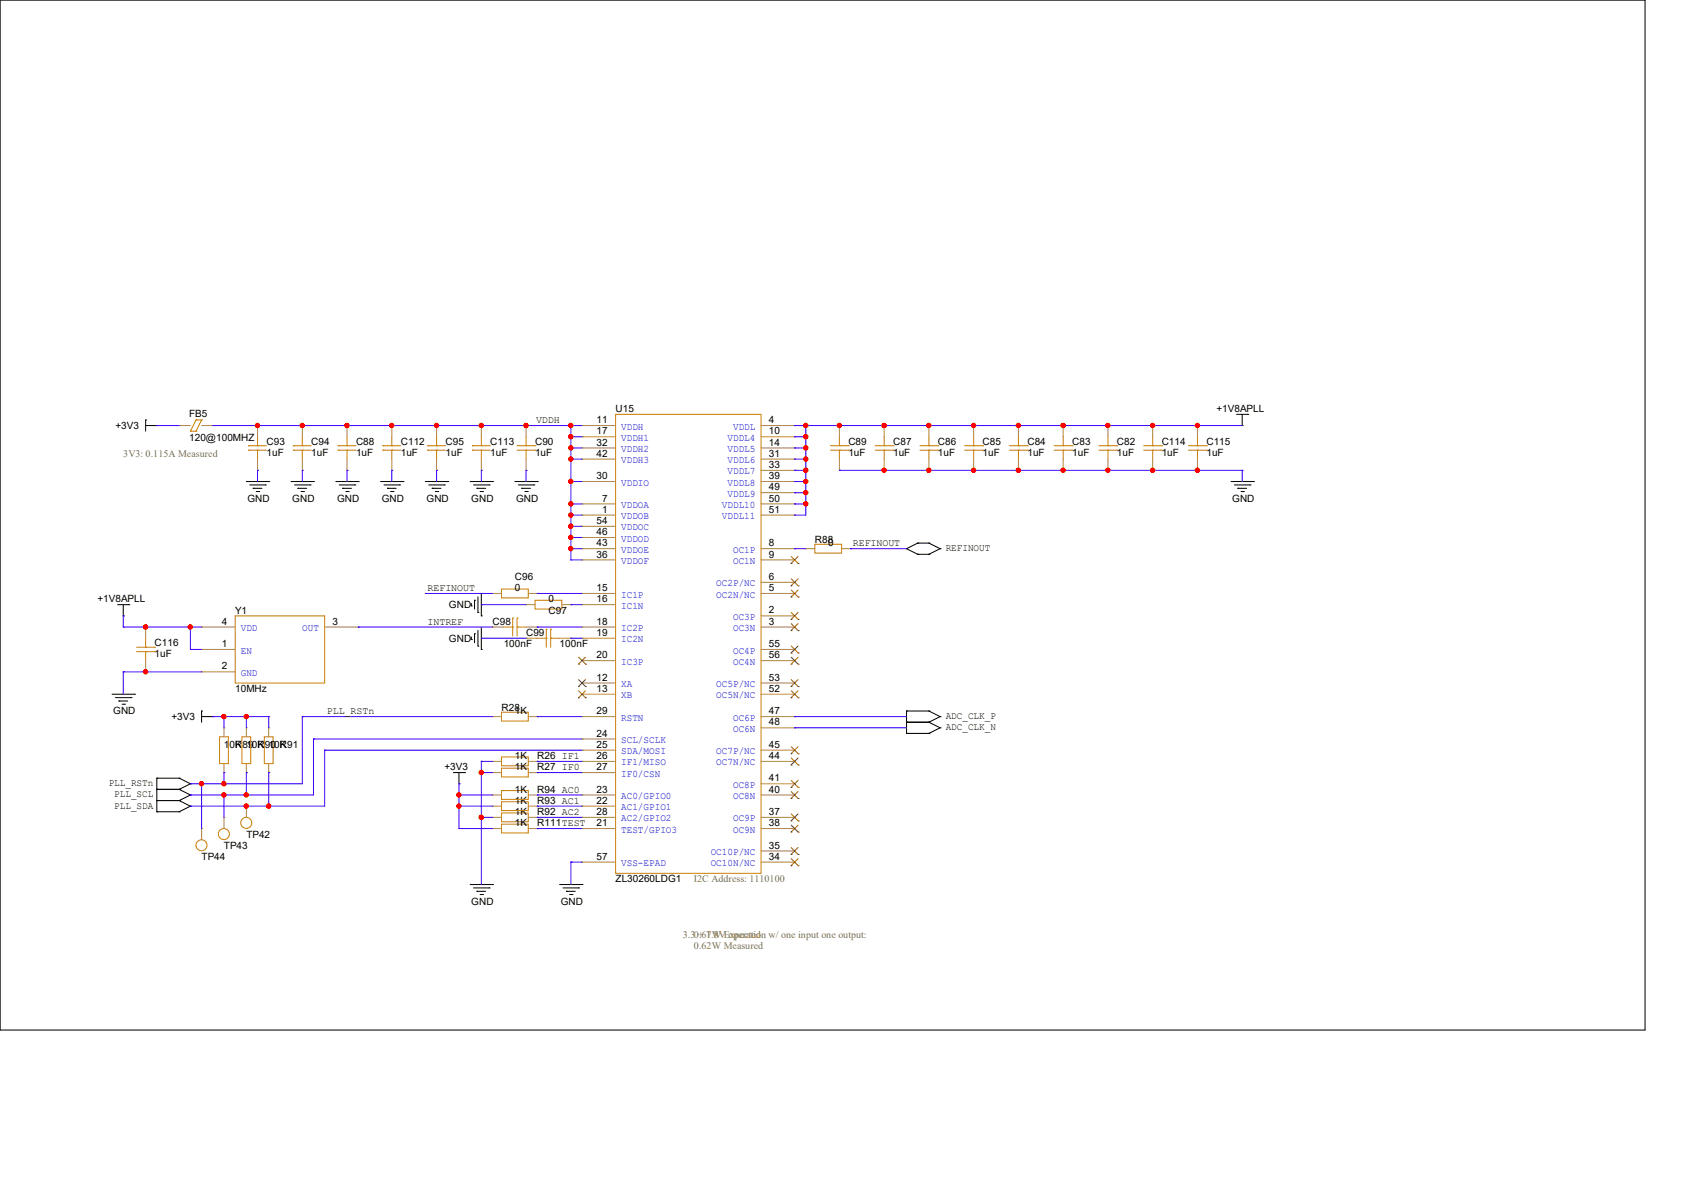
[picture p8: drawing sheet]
<svg xmlns="http://www.w3.org/2000/svg" width="420mm" height="297mm" viewBox="0 0 420 297" stroke-linecap="round" stroke-linejoin="round" font-family="sans-serif">
<g fill="none" stroke="#000" stroke-width=".25">
<path d="M0 0h410.8v257.1h-410.8zM36.4 104.8h.1M36.4 106.2h2.8M36.4 104.8v2.8M39.2 106.2h.1M308.8 103.4h2.8M310.2 106.2h.1M310.2 103.4v2.8M311.6 103.4h.1M61.5 120.2h5.6M62.4 121h3.9M63.2 121.9h.1"/>
<path d="M63.2 121.9h2.2M64 122.7h.6M64.6 122.7h.1M66.3 121h.1M67.1 120.2h.1M72.7 120.2h5.6M73.5 121h3.9M74.4 121.9h.1M74.4 121.9h2.2M75.2 122.7h.6M75.8 122.7h.1M77.4 121h.1"/>
<path d="M78.3 120.2h.1M83.9 120.2h5.6M84.7 121h3.9M85.6 121.9h.1M85.6 121.9h2.2M86.4 122.7h.6M87 122.7h.1M88.6 121h.1M89.5 120.2h.1M95 120.2h5.6M95.9 121h3.9M96.7 121.9h.1"/>
<path d="M96.7 121.9h2.2M97.5 122.7h.6M98.1 122.7h.1M99.8 121h.1M100.6 120.2h.1M106.2 120.2h5.6M107.1 121h3.9M107.9 121.9h.1M107.9 121.9h2.2M108.7 122.7h.6M109.3 122.7h.1M111 121h.1"/>
<path d="M111.8 120.2h.1M117.4 120.2h5.6M118.2 121h3.9M119.1 121.9h.1M119.1 121.9h2.2M119.9 122.7h.6M120.5 122.7h.1M122.1 121h.1M123 120.2h.1M128.6 120.2h5.6M129.4 121h3.9M130.3 121.9h.1"/>
<path d="M130.3 121.9h2.2M131.1 122.7h.6M131.7 122.7h.1M133.3 121h.1M134.2 120.2h.1M226.4 136.9h.1M226.4 136.9l2.8 1.4M229.2 135.6h.1M229.2 138.3h.1M229.2 135.6l-2.8 1.3M229.2 135.6h2.7M229.2 138.3h2.7"/>
<path d="M231.9 135.6h.1M231.9 138.3h.1M231.9 135.6l2.8 1.3M234.7 136.9h.1M234.7 136.9l-2.8 1.4M307.4 120.2h5.6M308.2 121h3.9M309.1 121.9h.1M309.1 121.9h2.2M309.9 122.7h.6M310.5 122.7h.1M312.1 121h.1"/>
<path d="M313 120.2h.1M29.4 150.9h2.8M30.8 153.7h.1M30.8 150.9v2.8M32.2 150.9h.1M117.7 151.2h.1M117.7 159.6h.1M117.7 150.6v.6M117.7 159v.6M118.5 149.8h.1M118.5 158.2h.1M118.5 149.8v2.2"/>
<path d="M118.5 158.2v2.2M119.3 152.9h.1M119.3 149v3.9M119.3 157.4v3.8M120.2 153.7h.1M120.2 148.1v5.6M120.2 156.5v5.6M28 173.3h5.6M28.8 174.1h3.9M29.7 175h.1M29.7 175h2.2M30.5 175.8h.6"/>
<path d="M31.1 175.8h.1M32.7 174.1h.1M33.6 173.3h.1M50.3 177.5h.1M50.3 178.9h2.8M50.3 177.5v2.8M53.1 178.9h.1M119.3 161.2h.1M120.2 162.1h.1M226.4 177.5h.1M226.4 177.5h5.5M226.4 177.5v5.5"/>
<path d="M231.9 177.5h.1M231.9 177.5l2.8 1.4M234.7 178.9h.1M234.7 178.9l-2.8 1.4M39.2 197h.1M39.2 194.2h.1M39.2 199.8h.1M39.2 194.2h5.5M39.2 197h5.5M39.2 194.2v8.4M39.2 199.8h5.5M44.7 194.2h.1"/>
<path d="M44.7 197h.1M44.7 199.8h.1M44.7 194.2l2.8 1.4M44.7 197l2.8 1.4M44.7 199.8l2.8 1.4M47.5 195.6h.1M47.5 198.4h.1M47.5 195.6l-2.8 1.4M47.5 198.4l-2.8 1.4M113.2 192.8h2.8M114.6 195.6h.1M114.6 192.8v2.8"/>
<path d="M116 192.8h.1M226.4 180.3h.1M226.4 183h.1M226.4 180.3h5.5M226.4 183h5.5M231.9 180.3h.1M231.9 183h.1M231.9 180.3l2.8 1.4M234.7 181.7h.1M234.7 181.7l-2.8 1.3M39.2 202.6h.1M39.2 202.6h5.5"/>
<path d="M44.7 202.6h.1M47.5 201.2h.1M47.5 201.2l-2.8 1.4M117.4 220.8h5.6M118.2 221.6h3.9M119.1 222.5h.1M119.1 222.5h2.2M119.9 223.3h.6M120.5 223.3h.1M122.1 221.6h.1M123 220.8h.1M139.7 220.8h5.6"/>
<path d="M140.6 221.6h3.9M141.4 222.5h.1M141.4 222.5h2.2M142.2 223.3h.6M142.8 223.3h.1M144.5 221.6h.1M145.3 220.8h.1"/>
</g>
<g fill="none" stroke="#cc8006" stroke-width=".25">
<path d="M47.5 107.6h.1M47.5 107.6h1.4M48.9 107.6h.1M48.9 104.8h.1M48.9 104.8l-1.4 2.8M48.9 104.8h1.4M50.3 104.8h.1M50.3 104.8l-1.4 2.8M62.1 111.3h.1M62.1 112.4h.1M62.1 111.3h4.4M62.1 112.4h4.4"/>
<path d="M64.3 111.3h.1M64.3 112.4h.1M64.3 109v2.3M64.3 112.4v2.2M73.2 111.3h.1M73.2 112.4h.1M73.2 111.3h4.5M73.2 112.4h4.5M75.5 111.3h.1M75.5 112.4h.1M75.5 109v2.3M75.5 112.4v2.2"/>
<path d="M84.4 111.3h.1M84.4 112.4h.1M84.4 111.3h4.5M84.4 112.4h4.5M86.7 111.3h.1M86.7 112.4h.1M86.7 109v2.3M86.7 112.4v2.2M95.6 111.3h.1M95.6 112.4h.1M95.6 111.3h4.5M95.6 112.4h4.5"/>
<path d="M97.8 111.3h.1M97.8 112.4h.1M97.8 109v2.3M97.8 112.4v2.2M106.8 111.3h.1M106.8 112.4h.1M106.8 111.3h4.5M106.8 112.4h4.5M109 111.3h.1M109 112.4h.1M109 109v2.3M109 112.4v2.2"/>
<path d="M117.9 111.3h.1M117.9 112.4h.1M117.9 111.3h4.5M117.9 112.4h4.5M120.2 111.3h.1M120.2 112.4h.1M120.2 109v2.3M120.2 112.4v2.2M129.1 111.3h4.5M129.1 112.4h4.5M131.4 111.3h.1M131.4 112.4h.1"/>
<path d="M131.4 109v2.3M131.4 112.4v2.2M133.6 111.3h.1M133.6 112.4h.1M153.7 103.4h36.3v114.6h-36.3zM207.3 111.3h4.5M207.3 112.4h4.5M209.6 111.3h.1M209.6 112.4h.1M209.6 109v2.3M209.6 112.4v2.2M211.8 111.3h.1"/>
<path d="M211.8 112.4h.1M218.5 111.3h4.5M218.5 112.4h4.5M220.8 111.3h.1M220.8 112.4h.1M220.8 109v2.3M220.8 112.4v2.2M223 111.3h.1M223 112.4h.1M229.7 111.3h4.5M229.7 112.4h4.5M231.9 111.3h.1"/>
<path d="M231.9 112.4h.1M231.9 109v2.3M231.9 112.4v2.2M234.2 111.3h.1M234.2 112.4h.1M240.9 111.3h4.5M240.9 112.4h4.5M243.1 111.3h.1M243.1 112.4h.1M243.1 109v2.3M243.1 112.4v2.2M245.4 111.3h.1"/>
<path d="M245.4 112.4h.1M252.1 111.3h4.4M252.1 112.4h4.4M254.3 111.3h.1M254.3 112.4h.1M254.3 109v2.3M254.3 112.4v2.2M256.5 111.3h.1M256.5 112.4h.1M263.2 111.3h4.5M263.2 112.4h4.5M265.5 111.3h.1"/>
<path d="M265.5 112.4h.1M265.5 109v2.3M265.5 112.4v2.2M267.7 111.3h.1M267.7 112.4h.1M274.4 111.3h4.5M274.4 112.4h4.5M276.6 111.3h.1M276.6 112.4h.1M276.6 109v2.3M276.6 112.4v2.2M278.9 111.3h.1"/>
<path d="M278.9 112.4h.1M285.6 111.3h4.5M285.6 112.4h4.5M287.8 111.3h.1M287.8 112.4h.1M287.8 109v2.3M287.8 112.4v2.2M290.1 111.3h.1M290.1 112.4h.1M296.8 111.3h4.4M296.8 112.4h4.4M299 111.3h.1"/>
<path d="M299 112.4h.1M299 109v2.3M299 112.4v2.2M301.2 111.3h.1M301.2 112.4h.1M203.5 135.8h6.6v2.2h-6.6zM36.4 159.3v2.2M58.7 153.7h22.4v16.8h-22.4zM125.2 147h6.7v2.2h-6.7zM125.8 156.5h2.2M128 156.5h.1M128 154.3h.1"/>
<path d="M128 154.3v4.4M129.1 156.5h.1M129.1 154.3h.1M129.1 156.5h2.3M129.1 154.3v4.4M133.6 149.8h6.7v2.2h-6.7zM134.2 159.3h2.2M136.4 159.3h.1M136.4 157.1h.1M136.4 157.1v4.4M137.5 159.3h.1M137.5 157.1h.1"/>
<path d="M137.5 159.3h2.2M137.5 157.1v4.4M34.1 161.5h4.5M34.1 162.6h4.5M36.4 161.5h.1M36.4 162.6h.1M36.4 162.6v2.3M38.6 161.5h.1M38.6 162.6h.1M125.2 177.8h6.7v2.2h-6.7zM54.8 183.9h2.2v6.7h-2.2zM60.4 183.9h2.2v6.7h-2.2z"/>
<path d="M66 183.9h2.2v6.7h-2.2zM125.2 188.9h6.7v2.2h-6.7zM125.2 191.7h6.7v2.2h-6.7zM125.2 197.3h6.7v2.2h-6.7zM125.2 202.9h6.7v2.2h-6.7zM125.2 200.1h6.7v2.2h-6.7zM125.2 205.7h6.7v2.2h-6.7z"/>
<circle cx="50.3" cy="211" r="1.38"/>
<circle cx="55.9" cy="208.2" r="1.38"/>
<circle cx="61.5" cy="205.4" r="1.38"/>
</g>
<g fill="none" stroke="#a84" stroke-width=".25">
<path d="M44.7 106.2h.1M44.7 106.2h2.8M50.3 106.2h2.8M53.1 106.2h.1M64.3 106.2h.1M64.3 117.4h.1M64.3 106.2v2.8M64.3 114.6v2.8M75.5 106.2h.1M75.5 117.4h.1M75.5 106.2v2.8M75.5 114.6v2.8"/>
<path d="M86.7 106.2h.1M86.7 117.4h.1M86.7 106.2v2.8M86.7 114.6v2.8M97.8 106.2h.1M97.8 117.4h.1M97.8 106.2v2.8M97.8 114.6v2.8M109 106.2h.1M109 117.4h.1M109 106.2v2.8M109 114.6v2.8"/>
<path d="M120.2 106.2h.1M120.2 117.4h.1M120.2 106.2v2.8M120.2 114.6v2.8M131.4 106.2h.1M131.4 117.4h.1M131.4 106.2v2.8M131.4 114.6v2.8M145.3 106.2h.1M145.3 109h.1M145.3 111.8h.1M145.3 114.6h.1"/>
<path d="M145.3 106.2h8.4M145.3 109h8.4M145.3 111.8h8.4M145.3 114.6h8.4M190 106.2h8.4M190 109h8.4M190 111.8h8.4M190 114.6h8.4M190 117.4h8.4M198.4 106.2h.1M198.4 109h.1M198.4 111.8h.1"/>
<path d="M198.4 114.6h.1M198.4 117.4h.1M209.6 106.2h.1M209.6 117.4h.1M209.6 106.2v2.8M209.6 114.6v2.8M220.8 106.2h.1M220.8 117.4h.1M220.8 106.2v2.8M220.8 114.6v2.8M231.9 106.2h.1M231.9 117.4h.1"/>
<path d="M231.9 106.2v2.8M231.9 114.6v2.8M243.1 106.2h.1M243.1 117.4h.1M243.1 106.2v2.8M243.1 114.6v2.8M254.3 106.2h.1M254.3 117.4h.1M254.3 106.2v2.8M254.3 114.6v2.8M265.5 106.2h.1M265.5 117.4h.1"/>
<path d="M265.5 106.2v2.8M265.5 114.6v2.8M276.6 106.2h.1M276.6 117.4h.1M276.6 106.2v2.8M276.6 114.6v2.8M287.8 106.2h.1M287.8 117.4h.1M287.8 106.2v2.8M287.8 114.6v2.8M299 106.2h.1M299 117.4h.1"/>
<path d="M299 106.2v2.8M299 114.6v2.8M145.3 120.2h.1M145.3 125.8h.1M145.3 128.6h.1M145.3 131.4h.1M145.3 134.2h.1M145.3 136.9h.1M145.3 139.7h.1M145.3 136.9h8.4M145.3 139.7h8.4M145.3 120.2h8.4"/>
<path d="M145.3 125.8h8.4M145.3 128.6h8.4M145.3 131.4h8.4M145.3 134.2h8.4M190 136.9h8.4M190 139.7h8.4M190 120.2h8.4M190 123h8.4M190 125.8h8.4M190 128.6h8.4M198.4 139.7h.1M198.4 136.9h.1"/>
<path d="M198.4 120.2h.1M198.4 123h.1M198.4 125.8h.1M198.4 128.6h.1M201.2 136.9h.1M201.2 136.9h2.3M210.1 136.9h2.3M212.4 136.9h.1M36.4 156.5h.1M36.4 156.5v2.8M50.3 156.5h.1M50.3 156.5h8.4"/>
<path d="M81.1 156.5h8.4M89.5 156.5h.1M123 148.1h.1M123 156.5h.1M123 156.5h2.8M123 148.1h2.2M131.4 159.3h.1M131.4 150.9h.1M131.4 159.3h2.8M131.4 156.5h2.8M131.4 150.9h2.2M131.9 148.1h2.3"/>
<path d="M134.2 148.1h.1M134.2 156.5h.1M139.7 159.3h2.8M140.3 150.9h2.2M142.5 159.3h.1M142.5 150.9h.1M145.3 159.3h.1M145.3 156.5h.1M145.3 150.9h.1M145.3 148.1h.1M145.3 159.3h8.4M145.3 156.5h8.4"/>
<path d="M145.3 150.9h8.4M145.3 148.1h8.4M190 156.5h8.4M190 148.1h8.4M190 153.7h8.4M190 145.3h8.4M198.4 156.5h.1M198.4 153.7h.1M198.4 145.3h.1M198.4 148.1h.1M36.4 167.7h.1M36.4 164.9v2.8"/>
<path d="M50.3 167.7h.1M50.3 162.1h.1M50.3 162.1h8.4M50.3 167.7h8.4M123 178.9h.1M123 178.9h2.2M131.9 178.9h2.3M134.2 178.9h.1M145.3 164.9h.1M145.3 170.5h.1M145.3 173.3h.1M145.3 178.9h.1"/>
<path d="M145.3 164.9h8.4M145.3 170.5h8.4M145.3 173.3h8.4M145.3 178.9h8.4M190 164.9h8.4M190 170.5h8.4M190 173.3h8.4M190 178.9h8.4M190 162.1h8.4M198.4 178.9h.1M198.4 170.5h.1M198.4 173.3h.1"/>
<path d="M198.4 164.9h.1M198.4 162.1h.1M55.9 181.7h.1M55.9 192.8h.1M55.9 181.7v2.2M55.9 190.6v2.2M61.5 181.7h.1M61.5 192.8h.1M61.5 181.7v2.2M61.5 190.6v2.2M67.1 181.7h.1M67.1 192.8h.1"/>
<path d="M67.1 181.7v2.2M67.1 190.6v2.2M123 190h.1M123 192.8h.1M123 198.4h.1M123 190h2.2M123 198.4h2.2M123 192.8h2.2M131.9 190h2.3M131.9 198.4h2.3M131.9 192.8h2.3M134.2 190h.1"/>
<path d="M134.2 192.8h.1M134.2 198.4h.1M145.3 190h.1M145.3 187.2h.1M145.3 198.4h.1M145.3 184.4h.1M145.3 192.8h.1M145.3 190h8.4M145.3 187.2h8.4M145.3 198.4h8.4M145.3 184.4h8.4M145.3 192.8h8.4"/>
<path d="M190 190h8.4M190 187.2h8.4M190 198.4h8.4M190 181.7h8.4M190 195.6h8.4M198.4 181.7h.1M198.4 195.6h.1M198.4 198.4h.1M198.4 190h.1M198.4 187.2h.1M50.3 206.8h.1M50.3 206.8v2.8"/>
<path d="M55.9 204h.1M55.9 204v2.8M61.5 201.2h.1M61.5 201.2v2.8M123 204h.1M123 201.2h.1M123 206.8h.1M123 204h2.2M123 201.2h2.2M123 206.8h2.2M131.9 204h2.3M131.9 201.2h2.3"/>
<path d="M131.9 206.8h2.3M134.2 204h.1M134.2 201.2h.1M134.2 206.8h.1M145.3 204h.1M145.3 201.2h.1M145.3 215.2h.1M145.3 206.8h.1M145.3 204h8.4M145.3 201.2h8.4M145.3 215.2h8.4M145.3 206.8h8.4"/>
<path d="M190 204h8.4M190 215.2h8.4M190 206.8h8.4M190 212.4h8.4M198.4 206.8h.1M198.4 204h.1M198.4 215.2h.1M198.4 212.4h.1"/>
</g>
<g fill="none" stroke="#804000" stroke-width=".25">
<path d="M197.6 138.9l1.7 1.7M199.3 138.9l-1.8 1.7M197.5 157.4h.1M197.5 154.6h.1M197.5 146.2h.1M197.5 149h.1M197.5 140.6h.1M197.6 155.7l1.7 1.7M197.6 152.9l1.7 1.7M197.6 144.5l1.7 1.7M197.6 147.3l1.7 1.7M199.3 155.7l-1.8 1.7"/>
<path d="M199.3 152.9l-1.8 1.7M199.3 144.5l-1.8 1.7M199.3 147.3l-1.8 1.7M199.3 157.4h.1M199.3 154.6h.1M199.3 146.2h.1M199.3 149h.1M199.3 140.6h.1M144.4 165.8h.1M144.4 171.4h.1M144.4 174.2h.1M144.5 164l1.7 1.8"/>
<path d="M144.5 169.6l1.7 1.8M144.5 172.4l1.7 1.8M146.2 164l-1.8 1.8M146.2 169.6l-1.8 1.8M146.2 172.4l-1.8 1.8M146.2 165.8h.1M146.2 171.4h.1M146.2 174.2h.1M197.5 171.4h.1M197.5 174.2h.1M197.5 165.8h.1M197.5 163h.1"/>
<path d="M197.6 169.6l1.7 1.8M197.6 172.4l1.7 1.8M197.6 164l1.7 1.8M197.6 161.2l1.7 1.8M199.3 169.6l-1.8 1.8M199.3 172.4l-1.8 1.8M199.3 164l-1.8 1.8M199.3 161.2l-1.8 1.8M199.3 171.4h.1M199.3 174.2h.1M199.3 165.8h.1M199.3 163h.1"/>
<path d="M197.5 196.5h.1M197.5 199.3h.1M197.5 190.9h.1M197.5 188.1h.1M197.6 194.8l1.7 1.7M197.6 197.6l1.7 1.7M197.6 189.2l1.7 1.7M197.6 186.4l1.7 1.7M199.3 194.8l-1.8 1.7M199.3 197.6l-1.8 1.7M199.3 189.2l-1.8 1.7M199.3 186.4l-1.8 1.7"/>
<path d="M199.3 196.5h.1M199.3 199.3h.1M199.3 190.9h.1M199.3 188.1h.1M197.5 207.7h.1M197.5 204.9h.1M197.5 216.1h.1M197.5 213.3h.1M197.6 206l1.7 1.7M197.6 203.2l1.7 1.7M197.6 214.3l1.7 1.8M197.6 211.5l1.7 1.8"/>
<path d="M199.3 206l-1.8 1.7M199.3 203.2l-1.8 1.7M199.3 214.3l-1.8 1.8M199.3 211.5l-1.8 1.8M199.3 207.7h.1M199.3 204.9h.1M199.3 216.1h.1M199.3 213.3h.1"/>
</g>
<g fill="none" stroke="#4200ff" stroke-width=".25">
<path d="M39.2 106.2h.1M39.2 106.2h5.5M53.1 106.2h92.2M64.3 106.2h.1M64.3 117.4h.1M64.3 117.4v2.8M75.5 106.2h.1M75.5 117.4h.1M75.5 117.4v2.8M86.7 106.2h.1M86.7 117.4h.1M86.7 117.4v2.8"/>
<path d="M97.8 106.2h.1M97.8 117.4h.1M97.8 117.4v2.8M109 106.2h.1M109 117.4h.1M109 117.4v2.8M120.2 106.2h.1M120.2 117.4h.1M120.2 117.4v2.8M131.4 106.2h.1M131.4 117.4h.1M131.4 117.4v2.8"/>
<path d="M142.5 111.8h.1M142.5 109h.1M142.5 106.2h.1M142.5 114.6h.1M142.5 114.6h2.8M142.5 111.8h2.8M142.5 109h2.8M142.5 106.2v33.5M198.4 106.2h.1M198.4 117.4h.1M198.4 114.6h.1M198.4 111.8h.1"/>
<path d="M198.4 109h.1M198.4 106.2h111.8M198.4 117.4h2.8M198.4 114.6h2.8M198.4 111.8h2.8M198.4 109h2.8M201.2 106.2h.1M201.2 117.4h.1M201.2 114.6h.1M201.2 111.8h.1M201.2 109h.1M201.2 106.2v22.4h-2.8"/>
<path d="M209.6 117.4h.1M209.6 106.2h.1M209.6 117.4h100.6M220.8 117.4h.1M220.8 106.2h.1M231.9 117.4h.1M231.9 106.2h.1M243.1 117.4h.1M243.1 106.2h.1M254.3 117.4h.1M254.3 106.2h.1M265.5 117.4h.1"/>
<path d="M265.5 106.2h.1M276.6 117.4h.1M276.6 106.2h.1M287.8 117.4h.1M287.8 106.2h.1M299 117.4h.1M299 106.2h.1M310.2 117.4h.1M310.2 117.4v2.8M142.5 136.9h.1M142.5 131.4h.1M142.5 128.6h.1"/>
<path d="M142.5 134.2h.1M142.5 139.7h.1M142.5 125.8h.1M142.5 120.2h.1M142.5 128.6h2.8M142.5 125.8h2.8M142.5 120.2h2.8M142.5 136.9h2.8M142.5 131.4h2.8M142.5 134.2h2.8M142.5 139.7h2.8M198.4 128.6h.1"/>
<path d="M198.4 125.8h.1M198.4 123h.1M198.4 120.2h.1M198.4 136.9h.1M198.4 125.8h2.8M198.4 123h2.8M198.4 120.2h2.8M198.4 136.9h2.8M201.2 125.8h.1M201.2 123h.1M201.2 120.2h.1M212.4 136.9h.1"/>
<path d="M212.4 136.9h14M30.8 156.5h.1M30.8 153.7h.1M30.8 156.5h19.5M30.8 153.7v2.8M36.4 156.5h.1M47.5 156.5h.1M47.5 156.5v5.6M89.5 156.5h.1M89.5 156.5h33.5M106.2 148.1h.1M106.2 148.1h16.8"/>
<path d="M120.2 150.9h.1M120.2 159.3h.1M120.2 150.9h11.2M120.2 159.3h11.2M134.2 148.1h.1M134.2 156.5h.1M134.2 148.1h11.1M134.2 156.5h11.1M142.5 150.9h.1M142.5 159.3h.1M142.5 150.9h2.8M142.5 159.3h2.8"/>
<path d="M30.8 167.7h.1M30.8 167.7v5.6M30.8 167.7h19.5M36.4 167.7h.1M47.5 162.1h.1M47.5 162.1h2.8M53.1 178.9h.1M53.1 178.9h14M55.9 178.9h.1M55.9 178.9v2.8M61.5 178.9h.1M61.5 178.9v2.8"/>
<path d="M67.1 178.9h.1M67.1 178.9v2.8M75.5 178.9h.1M75.5 178.9h47.5M75.5 178.9v16.7h-28M134.2 178.9h.1M134.2 178.9h11.1M198.4 178.9h.1M198.4 178.9h28M47.5 198.4h.1M47.5 195.6h.1M50.3 195.6h.1"/>
<path d="M50.3 195.6v11.2M55.9 198.4h.1M55.9 192.8h.1M55.9 195.6h.1M55.9 192.8v2.8M55.9 198.4v5.6M61.5 192.8h.1M61.5 198.4h.1M61.5 192.8v5.6M67.1 192.8h.1M67.1 192.8v8.4M78.3 184.4h.1"/>
<path d="M78.3 184.4v14h-30.8M78.3 184.4h67M81.1 187.2h.1M81.1 187.2v14h-33.6M81.1 187.2h64.2M114.6 195.6h.1M114.6 198.4h.1M114.6 198.4h8.4M114.6 195.6v11.2M120.2 192.8h.1M120.2 190h.1M120.2 190h2.8"/>
<path d="M120.2 192.8h2.8M120.2 190v30.8M134.2 198.4h.1M134.2 190h.1M134.2 192.8h.1M134.2 198.4h11.1M134.2 190h11.1M134.2 192.8h11.1M198.4 181.7h.1M198.4 181.7h28M47.5 201.2h.1M61.5 201.2h.1"/>
<path d="M67.1 201.2h.1M114.6 201.2h.1M114.6 206.8h.1M114.6 201.2h8.4M114.6 206.8h8.4M120.2 204h.1M120.2 204h2.8M134.2 204h.1M134.2 201.2h.1M134.2 206.8h.1M134.2 204h11.1M134.2 201.2h11.1"/>
<path d="M134.2 206.8h11.1M142.5 215.2h.1M142.5 215.2v5.6M142.5 215.2h2.8"/>
</g>
<g fill="#f00" stroke="#f00" stroke-width=".25">
<circle cx="50.3" cy="195.6" r=".53"/>
<circle cx="47.5" cy="156.5" r=".53"/>
<circle cx="36.3" cy="156.5" r=".53"/>
<circle cx="299" cy="117.4" r=".53"/>
<circle cx="287.8" cy="117.4" r=".53"/>
<circle cx="276.6" cy="117.4" r=".53"/>
<circle cx="265.5" cy="117.4" r=".53"/>
<circle cx="254.3" cy="117.4" r=".53"/>
<circle cx="243.1" cy="117.4" r=".53"/>
<circle cx="231.9" cy="117.4" r=".53"/>
<circle cx="220.7" cy="117.4" r=".53"/>
<circle cx="299" cy="106.2" r=".53"/>
<circle cx="287.8" cy="106.2" r=".53"/>
<circle cx="276.6" cy="106.2" r=".53"/>
<circle cx="265.5" cy="106.2" r=".53"/>
<circle cx="254.3" cy="106.2" r=".53"/>
<circle cx="243.1" cy="106.2" r=".53"/>
<circle cx="231.9" cy="106.2" r=".53"/>
<circle cx="220.7" cy="106.2" r=".53"/>
<circle cx="209.6" cy="106.2" r=".53"/>
<circle cx="201.2" cy="106.2" r=".53"/>
<circle cx="201.2" cy="125.8" r=".53"/>
<circle cx="201.2" cy="123" r=".53"/>
<circle cx="201.2" cy="120.2" r=".53"/>
<circle cx="201.2" cy="111.8" r=".53"/>
<circle cx="201.2" cy="117.4" r=".53"/>
<circle cx="201.2" cy="114.6" r=".53"/>
<circle cx="201.2" cy="109" r=".53"/>
<circle cx="142.5" cy="109" r=".53"/>
<circle cx="36.3" cy="167.7" r=".53"/>
<circle cx="142.5" cy="128.5" r=".53"/>
<circle cx="142.5" cy="136.9" r=".53"/>
<circle cx="142.5" cy="134.1" r=".53"/>
<circle cx="142.5" cy="131.3" r=".53"/>
<circle cx="142.5" cy="125.8" r=".53"/>
<circle cx="142.5" cy="120.2" r=".53"/>
<circle cx="64.3" cy="106.2" r=".53"/>
<circle cx="86.6" cy="106.2" r=".53"/>
<circle cx="75.5" cy="106.2" r=".53"/>
<circle cx="109" cy="106.2" r=".53"/>
<circle cx="97.8" cy="106.2" r=".53"/>
<circle cx="120.2" cy="106.2" r=".53"/>
<circle cx="142.5" cy="106.2" r=".53"/>
<circle cx="131.3" cy="106.2" r=".53"/>
<circle cx="142.5" cy="114.6" r=".53"/>
<circle cx="142.5" cy="111.8" r=".53"/>
<circle cx="55.9" cy="198.4" r=".53"/>
<circle cx="61.5" cy="178.8" r=".53"/>
<circle cx="55.9" cy="178.8" r=".53"/>
<circle cx="67.1" cy="201.2" r=".53"/>
<circle cx="61.5" cy="198.4" r=".53"/>
<circle cx="61.5" cy="201.2" r=".53"/>
<circle cx="114.6" cy="201.2" r=".53"/>
<circle cx="114.6" cy="198.4" r=".53"/>
<circle cx="120.2" cy="204" r=".53"/>
<circle cx="120.2" cy="192.8" r=".53"/>
<circle cx="55.9" cy="195.6" r=".53"/>
</g>
<g font-size="2.5">
<text x="28.8" y="107.1">+3V3</text>
<text x="47.2" y="104">FB5</text>
<text x="133.9" y="105.7">VDDH</text>
<text x="149" y="105.6">11</text>
<text x="153.7" y="102.9">U15</text>
<text x="192" y="105.6">4</text>
<text x="303.7" y="102.9">+1V8APLL</text>
<text x="47.2" y="110.2">120@100MHZ</text>
<text x="66.5" y="111">C93</text>
<text x="66.5" y="113.8">1uF</text>
<text x="77.7" y="111">C94</text>
<text x="77.7" y="113.8">1uF</text>
<text x="88.9" y="111">C88</text>
<text x="88.9" y="113.8">1uF</text>
<text x="100.1" y="111">C112</text>
<text x="100.1" y="113.8">1uF</text>
<text x="111.3" y="111">C95</text>
<text x="111.3" y="113.8">1uF</text>
<text x="122.4" y="111">C113</text>
<text x="122.4" y="113.8">1uF</text>
<text x="133.6" y="111">C90</text>
<text x="133.6" y="113.8">1uF</text>
<text x="149" y="108.4">17</text>
<text x="149" y="111.2">32</text>
<text x="192" y="108.4">10</text>
<text x="192" y="111.2">14</text>
<text x="211.8" y="111">C89</text>
<text x="211.8" y="113.8">1uF</text>
<text x="223" y="111">C87</text>
<text x="223" y="113.8">1uF</text>
<text x="234.2" y="111">C86</text>
<text x="234.2" y="113.8">1uF</text>
<text x="245.4" y="111">C85</text>
<text x="245.4" y="113.8">1uF</text>
<text x="256.5" y="111">C84</text>
<text x="256.5" y="113.8">1uF</text>
<text x="267.7" y="111">C83</text>
<text x="267.7" y="113.8">1uF</text>
<text x="278.9" y="111">C82</text>
<text x="278.9" y="113.8">1uF</text>
<text x="290.1" y="111">C114</text>
<text x="290.1" y="113.8">1uF</text>
<text x="301.2" y="111">C115</text>
<text x="301.2" y="113.8">1uF</text>
<text x="149" y="114">42</text>
<text x="149" y="119.6">30</text>
<text x="192" y="114">31</text>
<text x="192" y="116.8">33</text>
<text x="192" y="119.6">39</text>
<text x="61.8" y="125.2">GND</text>
<text x="73" y="125.2">GND</text>
<text x="84.2" y="125.2">GND</text>
<text x="95.3" y="125.2">GND</text>
<text x="106.5" y="125.2">GND</text>
<text x="117.7" y="125.2">GND</text>
<text x="128.9" y="125.2">GND</text>
<text x="150.4" y="125.2">7</text>
<text x="192" y="122.4">49</text>
<text x="192" y="125.2">50</text>
<text x="307.7" y="125.2">GND</text>
<text x="149" y="130.8">54</text>
<text x="150.4" y="128">1</text>
<text x="192" y="128">51</text>
<text x="149" y="133.6">46</text>
<text x="149" y="136.4">43</text>
<text x="192" y="136.4">8</text>
<text x="203.5" y="135.6">R88</text>
<text x="206.8" y="136.4">0</text>
<text x="212.9" y="136.4">REFINOUT</text>
<text x="236.1" y="137.5">REFINOUT</text>
<text x="149" y="139.2">36</text>
<text x="192" y="139.2">9</text>
<text x="106.8" y="147.6">REFINOUT</text>
<text x="128.6" y="144.8">C96</text>
<text x="128.6" y="147.6">0</text>
<text x="149" y="147.5">15</text>
<text x="192" y="144.7">6</text>
<text x="192" y="147.5">5</text>
<text x="24.3" y="150.4">+1V8APLL</text>
<text x="55.4" y="155.9">4</text>
<text x="58.7" y="153.2">Y1</text>
<text x="83" y="155.9">3</text>
<text x="106.8" y="156">INTREF</text>
<text x="112.1" y="151.8">GND</text>
<text x="123" y="156">C98</text>
<text x="136.9" y="153.2">C97</text>
<text x="136.9" y="150.4">0</text>
<text x="149" y="155.9">18</text>
<text x="149" y="150.3">16</text>
<text x="192" y="155.9">3</text>
<text x="192" y="153.1">2</text>
<text x="38.6" y="161.2">C116</text>
<text x="55.4" y="161.5">1</text>
<text x="112.1" y="160.1">GND</text>
<text x="125.8" y="161.5">100nF</text>
<text x="131.4" y="158.8">C99</text>
<text x="139.7" y="161.5">100nF</text>
<text x="149" y="158.7">19</text>
<text x="192" y="161.5">55</text>
<text x="38.6" y="164">1uF</text>
<text x="55.4" y="167.1">2</text>
<text x="149" y="164.3">20</text>
<text x="192" y="164.3">56</text>
<text x="58.7" y="172.7">10MHz</text>
<text x="149" y="169.9">12</text>
<text x="149" y="172.7">13</text>
<text x="192" y="169.9">53</text>
<text x="192" y="172.7">52</text>
<text x="28.3" y="178.3">GND</text>
<text x="42.8" y="179.7">+3V3</text>
<text x="81.6" y="178.1">PLL_RSTn</text>
<text x="125.2" y="177.5">R28</text>
<text x="128.6" y="178.3">1K</text>
<text x="149" y="178.3">29</text>
<text x="192" y="178.3">47</text>
<text x="236.1" y="179.5">ADC_CLK_P</text>
<text x="149" y="183.9">24</text>
<text x="192" y="181.1">48</text>
<text x="236.1" y="182.2">ADC_CLK_N</text>
<text x="55.9" y="186.7">10K</text>
<text x="58.7" y="186.7">R89</text>
<text x="61.5" y="186.7">10K</text>
<text x="64.3" y="186.7">R90</text>
<text x="67.1" y="186.7">10K</text>
<text x="69.9" y="186.7">R91</text>
<text x="128.6" y="189.5">1K</text>
<text x="134.2" y="189.5">R26 IF1</text>
<text x="149" y="189.4">26</text>
<text x="149" y="186.7">25</text>
<text x="192" y="189.4">44</text>
<text x="192" y="186.7">45</text>
<text x="27.1" y="196.2">PLL_RSTn</text>
<text x="111" y="192.3">+3V3</text>
<text x="128.6" y="192.3">1K</text>
<text x="128.6" y="197.9">1K</text>
<text x="134.2" y="192.3">R27 IF0</text>
<text x="134.2" y="197.9">R94 AC0</text>
<text x="149" y="197.8">23</text>
<text x="149" y="192.2">27</text>
<text x="192" y="195">41</text>
<text x="192" y="197.8">40</text>
<text x="28.5" y="199">PLL_SCL</text>
<text x="28.5" y="201.8">PLL_SDA</text>
<text x="128.6" y="203.5">1K</text>
<text x="128.6" y="200.7">1K</text>
<text x="134.2" y="203.5">R92 AC2</text>
<text x="134.2" y="200.7">R93 AC1</text>
<text x="149" y="203.4">28</text>
<text x="149" y="200.6">22</text>
<text x="192" y="203.4">37</text>
<text x="61.5" y="209">TP42</text>
<text x="128.6" y="206.3">1K</text>
<text x="134.2" y="206.3">R111TEST</text>
<text x="149" y="206.2">21</text>
<text x="192" y="206.2">38</text>
<text x="50.3" y="214.6">TP44</text>
<text x="55.9" y="211.8">TP43</text>
<text x="149" y="214.6">57</text>
<text x="192" y="214.6">34</text>
<text x="192" y="211.8">35</text>
<text x="153.7" y="220.2">ZL30260LDG1</text>
<text x="117.7" y="225.8">GND</text>
<text x="140" y="225.8">GND</text>
</g>
<g font-size="2.5" fill="#00c">
<text x="155.1" y="107.2">VDDH</text>
<text x="183" y="107.2">VDDL</text>
<text x="155.1" y="110">VDDH1</text>
<text x="155.1" y="112.8">VDDH2</text>
<text x="181.7" y="110">VDDL4</text>
<text x="181.7" y="112.8">VDDL5</text>
<text x="155.1" y="115.6">VDDH3</text>
<text x="181.7" y="115.6">VDDL6</text>
<text x="181.7" y="118.4">VDDL7</text>
<text x="155.1" y="121.2">VDDIO</text>
<text x="181.7" y="121.2">VDDL8</text>
<text x="181.7" y="124">VDDL9</text>
<text x="155.1" y="126.8">VDDOA</text>
<text x="155.1" y="129.6">VDDOB</text>
<text x="180.3" y="126.8">VDDL10</text>
<text x="180.3" y="129.6">VDDL11</text>
<text x="155.1" y="132.4">VDDOC</text>
<text x="155.1" y="135.2">VDDOD</text>
<text x="155.1" y="138">VDDOE</text>
<text x="183" y="138">OC1P</text>
<text x="155.1" y="140.8">VDDOF</text>
<text x="183" y="140.8">OC1N</text>
<text x="155.1" y="149.1">IC1P</text>
<text x="178.9" y="146.3">OC2P/NC</text>
<text x="178.9" y="149.1">OC2N/NC</text>
<text x="155.1" y="151.9">IC1N</text>
<text x="183" y="154.7">OC3P</text>
<text x="60.1" y="157.5">VDD</text>
<text x="75.5" y="157.5">OUT</text>
<text x="155.1" y="160.3">IC2N</text>
<text x="155.1" y="157.5">IC2P</text>
<text x="183" y="157.5">OC3N</text>
<text x="60.1" y="163.1">EN</text>
<text x="155.1" y="165.9">IC3P</text>
<text x="183" y="165.9">OC4N</text>
<text x="183" y="163.1">OC4P</text>
<text x="60.1" y="168.7">GND</text>
<text x="155.1" y="171.5">XA</text>
<text x="178.9" y="171.5">OC5P/NC</text>
<text x="155.1" y="174.3">XB</text>
<text x="155.1" y="179.9">RSTN</text>
<text x="178.9" y="174.3">OC5N/NC</text>
<text x="183" y="179.9">OC6P</text>
<text x="155.1" y="185.5">SCL/SCLK</text>
<text x="183" y="182.7">OC6N</text>
<text x="155.1" y="191.1">IF1/MISO</text>
<text x="155.1" y="188.3">SDA/MOSI</text>
<text x="178.9" y="191.1">OC7N/NC</text>
<text x="178.9" y="188.3">OC7P/NC</text>
<text x="155.1" y="193.8">IF0/CSN</text>
<text x="183" y="196.6">OC8P</text>
<text x="155.1" y="202.2">AC1/GPIO1</text>
<text x="155.1" y="199.4">AC0/GPIO0</text>
<text x="183" y="199.4">OC8N</text>
<text x="155.1" y="205">AC2/GPIO2</text>
<text x="155.1" y="207.8">TEST/GPIO3</text>
<text x="183" y="207.8">OC9N</text>
<text x="183" y="205">OC9P</text>
<text x="177.5" y="213.4">OC10P/NC</text>
<text x="155.1" y="216.2">VSS-EPAD</text>
<text x="177.5" y="216.2">OC10N/NC</text>
</g>
<g font-size="2.5" fill="#808040">
<text x="30.8" y="114">3V3: 0.115A Measured</text>
<text x="173.3" y="220.2">I2C Address: 1110100</text>
<text x="170.5" y="234.2">3.3 + 1.8V operation w/ one input one output:</text>
<text x="173.3" y="237">0.62W Measured</text>
<text x="173.3" y="234.2">0.67W Expected</text>
</g>
</svg>
